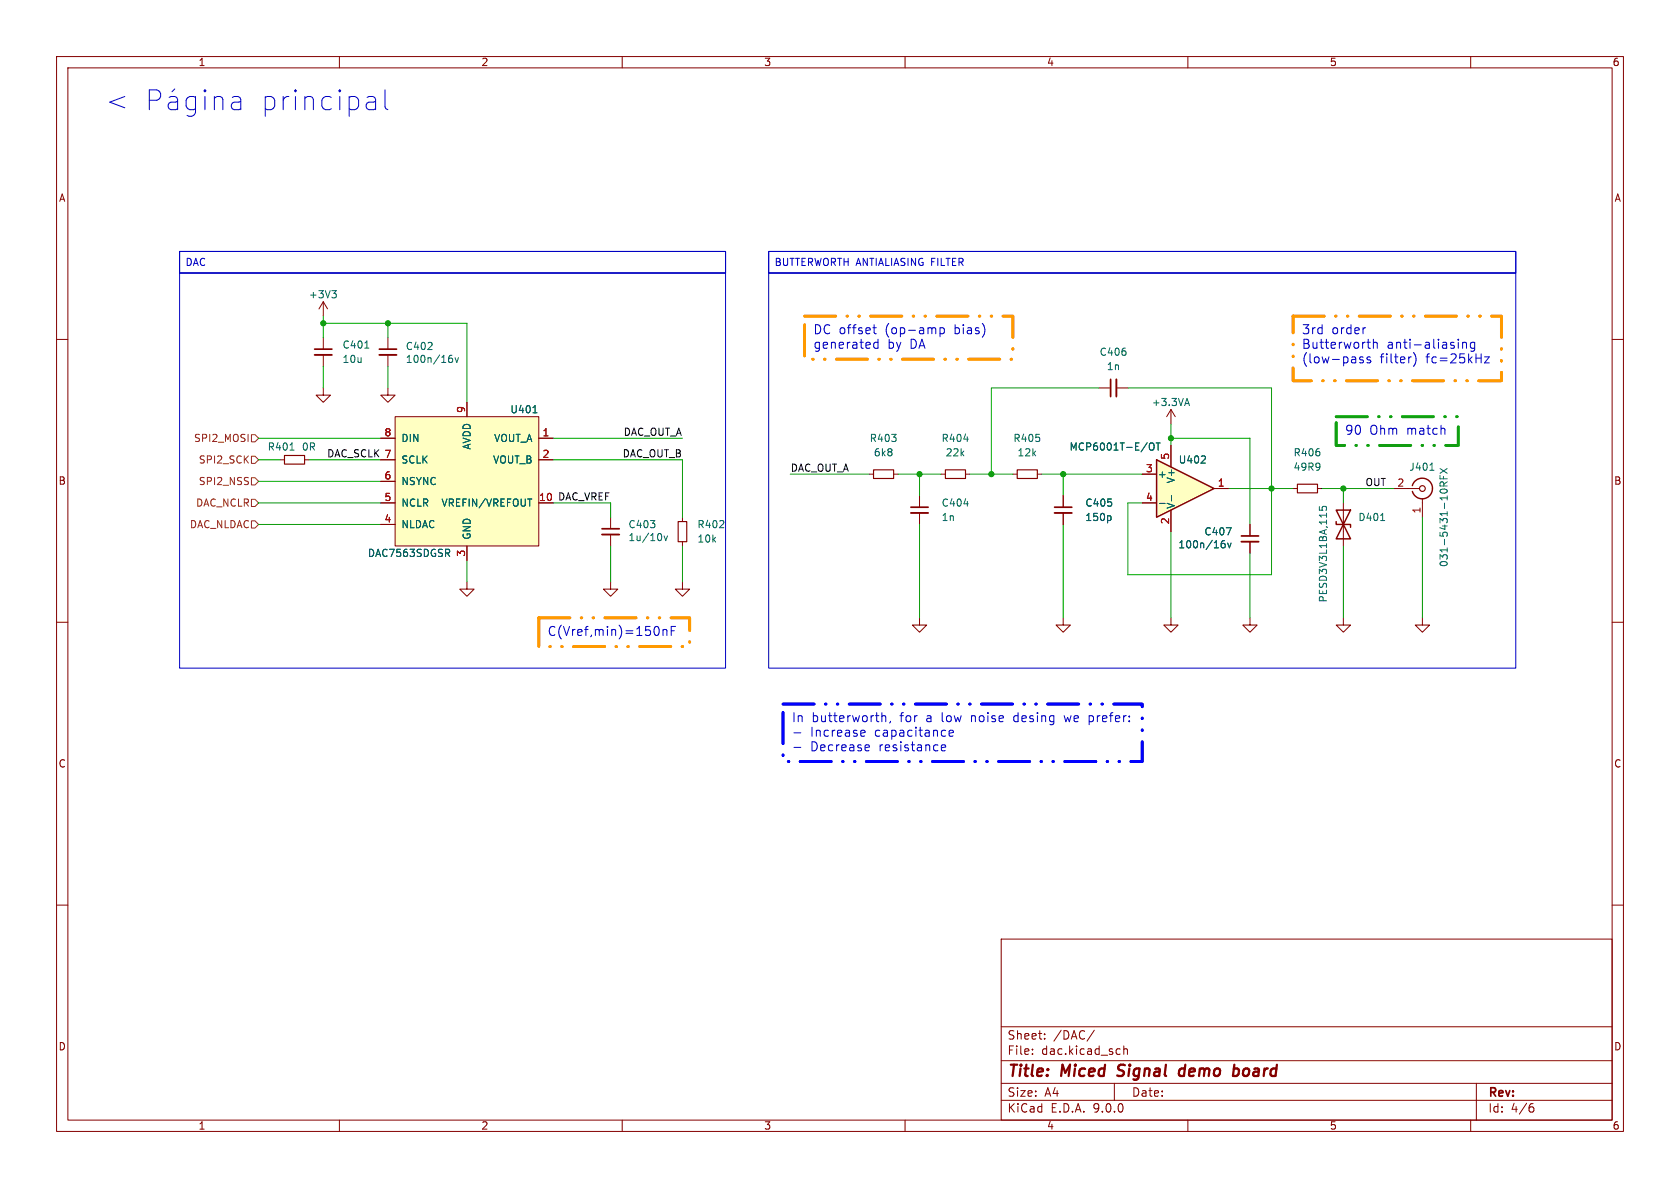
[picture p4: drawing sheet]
<svg xmlns="http://www.w3.org/2000/svg" width="297mm" height="210mm" viewBox="0 0 297 210" stroke-linecap="round" stroke-linejoin="round" font-family="sans-serif">
<g fill="none" stroke="#840000" stroke-width=".18">
<path d="M10 10h277v190h-277zM12 12h273v186h-273zM60 10v2M110 10v2M160 10v2M210 10v2M260 10v2M10 60h2M57.1 68.6v1.3h-1.2l1.2 1.2 1.3-1.2h-1.3M207 72.4l-.8 1.3M207 72.4l.8 1.3M207 72.4v2.5"/>
<path d="M285 60h2M188 87.6v2.1M188 90.7v2M221 92.7v2M221 95.8v2M10 110h2M285 110h2M10 160h2M177 166h108v32h-108zM285 160h2M60 198v2M110 198v2"/>
<path d="M160 198v2M177 194.5h108M177 191.5h108M177 187.5h108M177 181.5h108M182.5 186.3v.1M182.5 185.5v.1M184.7 183.6v.1M184.7 182.8v.1M193.5 182.1l-1.3 2M197 191.5v3M197.9 185.4l.1 .1"/>
<path d="M198 186.3l-.1 .1M198.7 184.9v1.5M198.7 185.5l.2-.1 .3 .1 .1 .9M210 198v2M260 198v2M261 191.5v6.5M270.6 195.7h.4l.2 .3-.1 .5-.5 .1M271 195.1l-.4 .1"/>
</g>
<path d="M197.5 190.1l.3 .1M197.8 188.4l-.1 .2v.4M209.5 189a.66 .66 0 0 0-1 .3l-.1 .5 .2 .3 .1 .1 .6-.1M209.6 188.2l-.3 2M218.3 188.9l.6 .1 .1 .3v.5l-.5 .4" fill="none" stroke="#840000" stroke-width=".4"/>
<path d="M209.5 71.3h.7M209.9 70.4l.4 1.3M196.2 91.2l.2 .2v.4l-.2 .2M216 96.1h.4l.2 .2-.1 .5h-.5M216.5 95.6l-.4 .1M216.8 93.3h.8l-.5 1.3M217 96l.3 .8 .3-.8" fill="none" stroke="#006464" stroke-width=".18"/>
<path d="M186.4 89.7h3.1M219.5 94.7h3" fill="none" stroke="#840000" stroke-width=".3"/>
<path d="M186.4 90.7h3.1M219.5 95.8h3" fill="none" stroke="#840000" stroke-width=".33"/>
<path d="M204.5 81.3l10.1 5.1-10.1 5z" fill="#ffffc2"/>
<path d="M204.5 81.3l10.1 5.1-10.1 5z" fill="none" stroke="#840000" stroke-width=".25"/>
<g fill="none" stroke="#840000" stroke-width=".18">
<path d="M57.1 53.3l.8 1.3M57.1 53.3l-.7 1.3M57.1 53.3v2.6M207 78.7v3.9M107.9 91.4v2.1M107.9 94.5v2M120.6 91.4v.8M120.6 95.8v.7M153.7 83.8h.7M158 83.8h.7M162.6 87.6v2.1M162.6 90.7v2"/>
<path d="M166.4 83.8h.7M170.7 83.8h.7M201.9 83.8h2.6M201.9 88.9h2.6M207 90.2v3.8M214.6 86.4h2.6M82.5 102.9v1.2h-1.2l1.2 1.3 1.3-1.3h-1.3M107.9 102.9v1.2h-1.2l1.2 1.3 1.3-1.3h-1.3M120.6 102.9v1.2h-1.2l1.2 1.3 1.3-1.3h-1.3M162.6 109.2v1.3h1.2l-1.2 1.3-1.3-1.3h1.3M188 109.2v1.3h1.2l-1.2 1.3-1.3-1.3h1.3M207 109.2v1.3h1.3l-1.3 1.3-1.3-1.3h1.3"/>
<path d="M221 109.2v1.3h1.2l-1.2 1.3-1.3-1.3h1.3"/>
</g>
<g fill="none" stroke="#006464" stroke-width=".18">
<path d="M58.7 51.4h.7l-.4 .5M59.2 51.9l.2 .2v.3l-.2 .2M170.4 77.6h.8M203.2 78.5l.3-.2a.43 .43 0 0 1 .5 .4v.5a.43 .43 0 0 1-.3 .4 .43 .43 0 0 1-.5-.2M204.4 78.3h.7M204.8 78.3v1.3M116.9 94.5v.8M117.4 94.7l.3 .9 .3-.9M170.4 89.1h.8M205 89h1M207.1 87.6v1M212.3 81.9h.8"/>
<path d="M213 80.7v.4"/>
</g>
<path d="M106.4 93.5h3.1M161 89.7h3.1" fill="none" stroke="#840000" stroke-width=".3"/>
<path d="M106.4 94.5h3.1M161 90.7h3.1" fill="none" stroke="#840000" stroke-width=".33"/>
<path d="M119.9 92.2h1.5v3.6h-1.5zM154.4 83.1h3.6v1.5h-3.6zM167.1 83.1h3.6v1.5h-3.6z" fill="none" stroke="#840000" stroke-width=".2"/>
<path d="M69.8 73.7h25.4v22.8h-25.4z" fill="#ffffc2"/>
<g fill="none" stroke="#840000" stroke-width=".18">
<path d="M57.1 59.7v2M68.6 59.7v2M57.1 62.7v2.1M67.3 77.5h2.5M68.6 68.6v1.3h-1.3l1.3 1.2 1.2-1.2h-1.2M68.6 62.7v2.1M69.8 73.7h25.4v22.8h-25.4zM82.5 71.1v2.6M95.2 77.5h2.6M194.3 68.6h2M197.4 68.6h2M207 78.7v3.9"/>
<path d="M49.5 81.3h.8M53.8 81.3h.8M67.3 81.3h2.5M67.3 88.9h2.5M67.3 85.1h2.5M67.3 92.7h2.5M82.5 96.5v2.6M95.2 81.3h2.6M95.2 88.9h2.6M179.1 83.8h.7M183.4 83.8h.7M188 87.6v2.1"/>
<path d="M188 90.7v2M201.9 88.9h2.6M201.9 83.8h2.6M207 90.2v3.8M214.6 86.4h2.6M221 92.7v2M221 95.8v2M228.6 86.4h.8M232.9 86.4h.8M237.5 88.9v7.6M246.4 86.4h4.6M251.5 88.1v3.3"/>
<path d="M237.5 109.2v1.3h1.3l-1.3 1.3-1.3-1.3h1.3M251.5 109.2v1.3h1.2l-1.2 1.3-1.3-1.3h1.3"/>
</g>
<g fill="none" stroke="#006464" stroke-width=".18">
<path d="M51.3 79.6h.7M64.5 61.5h.7M79.4 63.4l.4-.1 .2 .2-.1 .5h-.5M79.9 62.8l-.4 .1M80.4 63.2l.3 .9 .4-.9M94.2 73h.7M203.2 78.5l.3-.2a.43 .43 0 0 1 .5 .4v.5a.43 .43 0 0 1-.3 .4 .43 .43 0 0 1-.5-.2M204.4 78.3h.7M204.8 78.3v1.3M79.1 97.8l.4 .6M79.4 97.2v.4M93.3 88.2h.7"/>
<path d="M196.2 91.2l.2 .2v.4l-.2 .2M205 89h1M207.1 87.6v1M212.3 81.9h.8M213 80.7v.4M216 96.1h.4l.2 .2-.1 .5h-.5M216.5 95.6l-.4 .1M216.8 93.3h.8l-.5 1.3M217 96l.3 .8 .3-.8M233.2 89.6v.6h.6l-.1-.1 .1-.5 .2-.1 .4 .1 .1 .1-.1 .5M244.1 92h.7M252.8 83.1h.7"/>
<path d="M254.6 84v.6h1.2M254.6 82.8l1.2 .9M255.2 84.2v.4M255.2 85.9v-.6l-.2-.1h-.3l-.1 .7h1.2M255.8 85.2l-.6 .4M255.8 82.8l-1.2 .9"/>
</g>
<path d="M55.6 61.7h3.1M67.1 61.7h3M196.3 67.1v3" fill="none" stroke="#840000" stroke-width=".3"/>
<path d="M55.6 62.7h3.1M67.1 62.7h3M197.4 67.1v3" fill="none" stroke="#840000" stroke-width=".33"/>
<g fill="none" stroke="#840000" stroke-width=".2">
<path d="M50.3 80.5h3.5v1.5h-3.5zM179.8 83.1h3.6v1.5h-3.6zM229.4 85.6h3.5v1.5h-3.5z"/>
<circle cx="251.5" cy="86.4" r=".51"/>
</g>
<path d="M236.2 90.2l2.6 5.1h-2.6l2.6-5.1zM236.2 92.2v.5h2.6v.5M249.7 85.9a1.82 1.82 0 0 1 2.8-1 1.82 1.82 0 0 1 0 2.9 1.82 1.82 0 0 1-2.8-.9" fill="none" stroke="#840000" stroke-width=".25"/>
<path d="M44.4 76.8h.7l.6 .7-.6 .6h-.7zM44.4 80.6h.7l.6 .7-.6 .6h-.7zM44.4 92.1h.7l.6 .6-.6 .6h-.7zM44.4 88.3h.7l.6 .6-.6 .6h-.7zM44.4 84.5h.7l.6 .6-.6 .6h-.7z" fill="none" stroke="#725600" stroke-width=".18"/>
<g fill="none" stroke="#009600" stroke-width=".18">
<path d="M57.1 55.9v3.8M57.1 57.2h25.4v13.9M68.6 57.2v2.5M45.7 77.5h21.6M57.1 64.8v3.8M68.6 64.8v3.8M97.8 77.5h22.8M194.3 68.6h-19v15.2M199.4 68.6h25.4v33h-25.4v-12.7h2.5M207 74.9v3.8M207 77.5h14v15.2M45.7 88.9h21.6"/>
<path d="M45.7 85.1h21.6M45.7 81.3h3.8M45.7 92.7h21.6M54.6 81.3h12.7M82.5 99.1v3.8M97.8 88.9h10.1v2.5M97.8 81.3h22.8v10.1M107.9 96.5v6.4M120.6 96.5v6.4M139.7 83.8h14M158.7 83.8h7.7M162.6 83.8v3.8"/>
<path d="M162.6 92.7v16.5M171.4 83.8h7.7M184.1 83.8h17.8M188 83.8v3.8M188 92.7v16.5M207 94v15.2M217.2 86.4h11.4M221 97.8v11.4M233.7 86.4h12.7M237.5 86.4v2.5M237.5 96.5v12.7M251.5 91.4v17.8"/>
</g>
<g fill="none" stroke="#0000c2" stroke-width=".18">
<path d="M26.4 17.7h1.3a.95 .95 0 0 0 .7-.9 .95 .95 0 0 0-.7-.9h-1.3v3.5M29.9 17.2l.3-.1h.7l.3 .1 .2 .4v1.8M30.9 15.7l-.5 .5M31.4 17.9l-.3 .2h-.9a.69 .69 0 0 0-.5 .6 .69 .69 0 0 0 .5 .7h.9l.3-.2M34.6 17.2l-.4-.1h-.6l-.5 .3-.2 .3v1l.3 .5 .4 .2h.6l.4-.2M34.6 17.1v2.8a.95 .95 0 0 1-1.5 .5M36.2 15.9v.3M36.2 17.1v2.3M36.2 15.9l-.1 .2 .1 .1M36.2 15.9l.2 .2-.2 .1M37.9 17.4a.87 .87 0 0 1 1.5 .2v1.8M37.9 17.1v2.3"/>
<path d="M41.1 17.2l.3-.1h.7l.3 .1 .2 .4v1.8M42.6 17.9l-.4 .2h-.8a.69 .69 0 0 0-.5 .6 .69 .69 0 0 0 .5 .7h.8l.4-.2M64.9 17.2l.3-.1h.7l.3 .1 .2 .4v1.8M64.9 19.2l.3 .2h.9l.3-.2M66.4 17.9l-.3 .2h-.9l-.3 .1M68.1 15.9v3l.1 .3 .4 .2M31.7 44.5h96.6v3.8h-96.6zM31.7 48.3h96.6v69.8h-96.6zM135.9 44.5h132.1v3.8h-132.1zM135.9 48.3h132.1v69.8h-132.1zM154.3 57.9h.6M154.5 57.4v1.4l.1 .1 .3 .1"/>
<path d="M155.2 60v1.6M166.2 58l.4-.1 .4 .3v.5l-.2 .2h-.6M166.2 57.9v1.6M241.3 57.9h.1M242.8 60v1.6M257.8 60v.1M155.2 60.6l-.4-.1-.3 .3v.5l.1 .2h.6M241 63.2l-.4-.1-.2 .2v.2l.6 .2v.4h-.6M241.7 60.5h.6M242 61.5l.3 .1M242.3 63.2l-.4-.1-.2 .2v.2l.6 .2v.4h-.6M242.8 60.7l.2-.2 .4 .1 .1 1"/>
<path d="M250.3 63v1.1l-.4 .7M255.4 75.8v1M257.8 60.5v1.1M258.6 60.7l.2-.2 .4 .1 .1 1M258.6 60.5v1.1M260.7 60.6l-.5-.1-.3 .3v.5l.2 .2h.6M260.7 60.5v1.3l-.3 .3-.4-.1M262.5 63.1h.8l-.8 1h.8M116.4 110.9l.1 .4-.1 .9M117.2 111.3v1M117.2 111.4l.2-.1h.4l.1 1M118.7 111.5h.5"/>
<path d="M119.4 110.7h-.7v1.6M140.4 129.5h1.2M140.4 132.1h1.2M152.4 129.1l.5 .1v.3l-.7 .1M152.9 130.1l-.5 .1M153.2 131.7h.4l.1 .3-.8 .2M153.6 132.7h-.4M155.9 126v1.6M155.9 126.7l.2-.2 .4 .1 .1 1M157.4 127.5l-.1 .3M166.5 131.7v1h.6M167.1 131.7l.1 .3-.8 .2"/>
<path d="M167.8 129.6l.8-.1-.1-.3-.5-.1-.2 .2 .1 .8h.6"/>
</g>
<path d="M138.4 124.5h63.5v10.1h-63.5z" fill="none" stroke="#00f" stroke-width=".5" stroke-dasharray="5.5 2 .1 2 .1 2"/>
<path d="M142.2 55.9h36.9v7.6h-36.9zM228.6 55.9h36.8v11.4h-36.8zM95.2 109.2h26.7v5.1h-26.7z" fill="none" stroke="#f90" stroke-width=".5" stroke-dasharray="5.5 2 .1 2 .1 2"/>
<path d="M236.2 73.7h21.6v5h-21.6z" fill="none" stroke="#00c200" stroke-width=".5" stroke-dasharray="5.5 2 .1 2 .1 2"/>
<g fill="#009600" stroke="#009600" stroke-width=".18">
<circle cx="188" cy="83.8" r=".46"/>
<circle cx="162.6" cy="83.8" r=".46"/>
<circle cx="175.3" cy="83.8" r=".46"/>
<circle cx="224.8" cy="86.4" r=".46"/>
<circle cx="207" cy="77.5" r=".46"/>
<circle cx="237.5" cy="86.4" r=".46"/>
<circle cx="57.1" cy="57.2" r=".46"/>
<circle cx="68.6" cy="57.2" r=".46"/>
</g>
<g font-size="4.9" fill="#0000c2">
<text x="18.7" y="19.8">&lt;</text>
<text x="45.7" y="19.8">principal</text>
</g>
<g font-size="2.8" fill="#840000">
<text x="178" y="190.9">Title:</text>
<text x="187.7" y="190.9">Miced</text>
<text x="198.5" y="190.9">Signal</text>
<text x="210.1" y="190.9">demo</text>
<text x="220.4" y="190.9">board</text>
</g>
<g font-size="2.2" fill="#0000c2">
<text x="143.7" y="59.4">DC offset</text>
<text x="156.5" y="59.4">(op-amp</text>
<text x="168.8" y="59.4">bias)</text>
<text x="230" y="59.4">3rd</text>
<text x="235.4" y="59.4">order</text>
<text x="143.7" y="62">generated</text>
<text x="156.9" y="62">by</text>
<text x="160.9" y="62">DA</text>
<text x="230" y="62">Butterworth</text>
<text x="230" y="64.5">(low-pass</text>
<text x="243.9" y="64.5">filter)</text>
<text x="245.1" y="62">anti-aliasing</text>
<text x="252.1" y="64.5">fc=25kHz</text>
<text x="237.7" y="77.2">90</text>
<text x="242.1" y="77.2">Ohm</text>
<text x="248.7" y="77.2">match</text>
<text x="96.7" y="112.7">C(Vref,min)=150nF</text>
<text x="139.9" y="128">In</text>
<text x="143.2" y="130.5">Increase</text>
<text x="143.4" y="128">butterworth,</text>
<text x="154.6" y="130.5">capacitance</text>
<text x="159.1" y="128">for</text>
<text x="163.8" y="128">a</text>
<text x="166.6" y="128">low</text>
<text x="172" y="128">noise</text>
<text x="179.6" y="128">desing</text>
<text x="188.8" y="128">we prefer:</text>
<text x="143.2" y="133.1">Decrease</text>
<text x="155.4" y="133.1">resistance</text>
</g>
<g font-size="2.1" fill="#840000">
<text x="178" y="184">Sheet:</text>
<text x="186.2" y="184">/DAC/</text>
<text x="178" y="186.7">File:</text>
<text x="184.1" y="186.7">dac.kicad_sch</text>
<text x="178" y="196.9">KiCad</text>
<text x="178" y="194.1">Size:</text>
<text x="184.7" y="194.1">A4</text>
<text x="185.7" y="196.9">E.D.A.</text>
<text x="193.3" y="196.9">9.0.0</text>
<text x="200" y="194.1">Date:</text>
<text x="263" y="194.3">Rev:</text>
<text x="263" y="196.9">Id:</text>
<text x="267.1" y="196.9">4/6</text>
</g>
<g font-size="1.8" fill="#840000">
<text x="35" y="11.9">1</text>
<text x="85" y="11.9">2</text>
<text x="135" y="11.9">3</text>
<text x="185" y="11.9">4</text>
<text x="235" y="11.9">5</text>
<text x="285" y="11.9">6</text>
<text x="10.3" y="35.9">A</text>
<text x="285.3" y="35.9">A</text>
<text x="10.3" y="85.9">B</text>
<text x="285.3" y="85.9">B</text>
<text x="10.3" y="135.9">C</text>
<text x="285.3" y="135.9">C</text>
<text x="10.3" y="185.9">D</text>
<text x="285.3" y="185.9">D</text>
<text x="35" y="199.9">1</text>
<text x="85" y="199.9">2</text>
<text x="135" y="199.9">3</text>
<text x="185" y="199.9">4</text>
<text x="235" y="199.9">5</text>
<text x="285" y="199.9">6</text>
</g>
<g font-size="1.8" fill="#0000c2">
<text x="32.7" y="47.2">DAC</text>
<text x="136.8" y="47.2">BUTTERWORTH ANTIALIASING FILTER</text>
</g>
<g font-size="1.8" fill="#006464">
<text x="54.5" y="52.9">+3V3</text>
<text x="60.5" y="61.8">C401</text>
<text x="60.5" y="64.4">10u</text>
<text x="71.6" y="62.1">C402</text>
<text x="71.6" y="64.4">100n/16v</text>
<text x="194.3" y="63.1">C406</text>
<text x="195.6" y="65.6">1n</text>
<text x="203.5" y="72">+3.3VA</text>
<text x="90.1" y="73.3">U401</text>
<text x="47.2" y="79.9">R401</text>
<text x="53.3" y="79.9">0R</text>
<text x="70.9" y="78.3">DIN</text>
<text x="70.9" y="82.1">SCLK</text>
<text x="83.4" y="79.6" transform="rotate(-90 83.4 79.6)">AVDD</text>
<text x="87.1" y="82.1">VOUT_B</text>
<text x="87.3" y="78.3">VOUT_A</text>
<text x="153.7" y="78.3">R403</text>
<text x="154.4" y="80.9">6k8</text>
<text x="166.4" y="78.3">R404</text>
<text x="167.1" y="80.9">22k</text>
<text x="179.1" y="78.3">R405</text>
<text x="179.8" y="80.9">12k</text>
<text x="189" y="79.9">MCP6001T-E/OT</text>
<text x="208.3" y="82.1">U402</text>
<text x="228.6" y="80.9">R406</text>
<text x="228.6" y="83.4">49R9</text>
<text x="249.1" y="83.4">J401</text>
<text x="70.9" y="86">NSYNC</text>
<text x="70.9" y="89.8">NCLR</text>
<text x="77.9" y="89.8">VREFIN/VREFOUT</text>
<text x="166.4" y="89.8">C404</text>
<text x="191.8" y="89.8">C405</text>
<text x="204.6" y="84.7">+</text>
<text x="207.9" y="85.5" transform="rotate(-90 207.9 85.5)">V+</text>
<text x="70.9" y="93.6">NLDAC</text>
<text x="83.4" y="95.5" transform="rotate(-90 83.4 95.5)">GND</text>
<text x="111" y="93.6">C403</text>
<text x="111" y="95.9">1u/10v</text>
<text x="123.2" y="93.6">R402</text>
<text x="166.4" y="92.3">1n</text>
<text x="191.8" y="92.3">150p</text>
<text x="207.9" y="90" transform="rotate(-90 207.9 90)">V-</text>
<text x="212.8" y="94.8">C407</text>
<text x="240" y="92.3">D401</text>
<text x="64.9" y="98.7">DAC7563SDGSR</text>
<text x="123.2" y="96.1">10k</text>
<text x="208.2" y="97.1">100n/16v</text>
<text x="256.1" y="100.3" transform="rotate(-90 256.1 100.3)">031-5431-10RFX</text>
<text x="234.8" y="106.6" transform="rotate(-90 234.8 106.6)">PESD3V3L1BA,115</text>
</g>
<g font-size="1.8" fill="#a90000">
<text x="67.9" y="77.2">8</text>
<text x="82.3" y="73.1" transform="rotate(-90 82.3 73.1)">9</text>
<text x="95.8" y="77.2">1</text>
<text x="67.9" y="81">7</text>
<text x="95.8" y="81">2</text>
<text x="202.5" y="83.6">3</text>
<text x="206.8" y="81.4" transform="rotate(-90 206.8 81.4)">5</text>
<text x="67.9" y="84.8">6</text>
<text x="67.9" y="88.6">5</text>
<text x="95.2" y="88.6">10</text>
<text x="202.5" y="88.6">4</text>
<text x="215.2" y="86.1">1</text>
<text x="246.9" y="86.1">2</text>
<text x="67.9" y="92.5">4</text>
<text x="206.8" y="92.8" transform="rotate(-90 206.8 92.8)">2</text>
<text x="251.2" y="90.9" transform="rotate(-90 251.2 90.9)">1</text>
<text x="82.3" y="98.5" transform="rotate(-90 82.3 98.5)">3</text>
</g>
<g font-size="1.8" fill="#0f0f0f">
<text x="110.2" y="77.1">DAC_OUT_A</text>
<text x="57.7" y="80.9">DAC_SCLK 7</text>
<text x="110" y="80.9">DAC_OUT_B</text>
<text x="139.7" y="83.5">DAC_OUT_A</text>
<text x="98.6" y="88.6">DAC_VREF</text>
<text x="241.3" y="86">OUT</text>
</g>
<g font-size="1.8" fill="#725600">
<text x="34.2" y="78.3">SPI2_MOSI</text>
<text x="35" y="82.1">SPI2_SCK</text>
<text x="34.6" y="89.8">DAC_NCLR</text>
<text x="35" y="86">SPI2_NSS</text>
<text x="33.5" y="93.6">DAC_NLDAC</text>
</g>
</svg>
